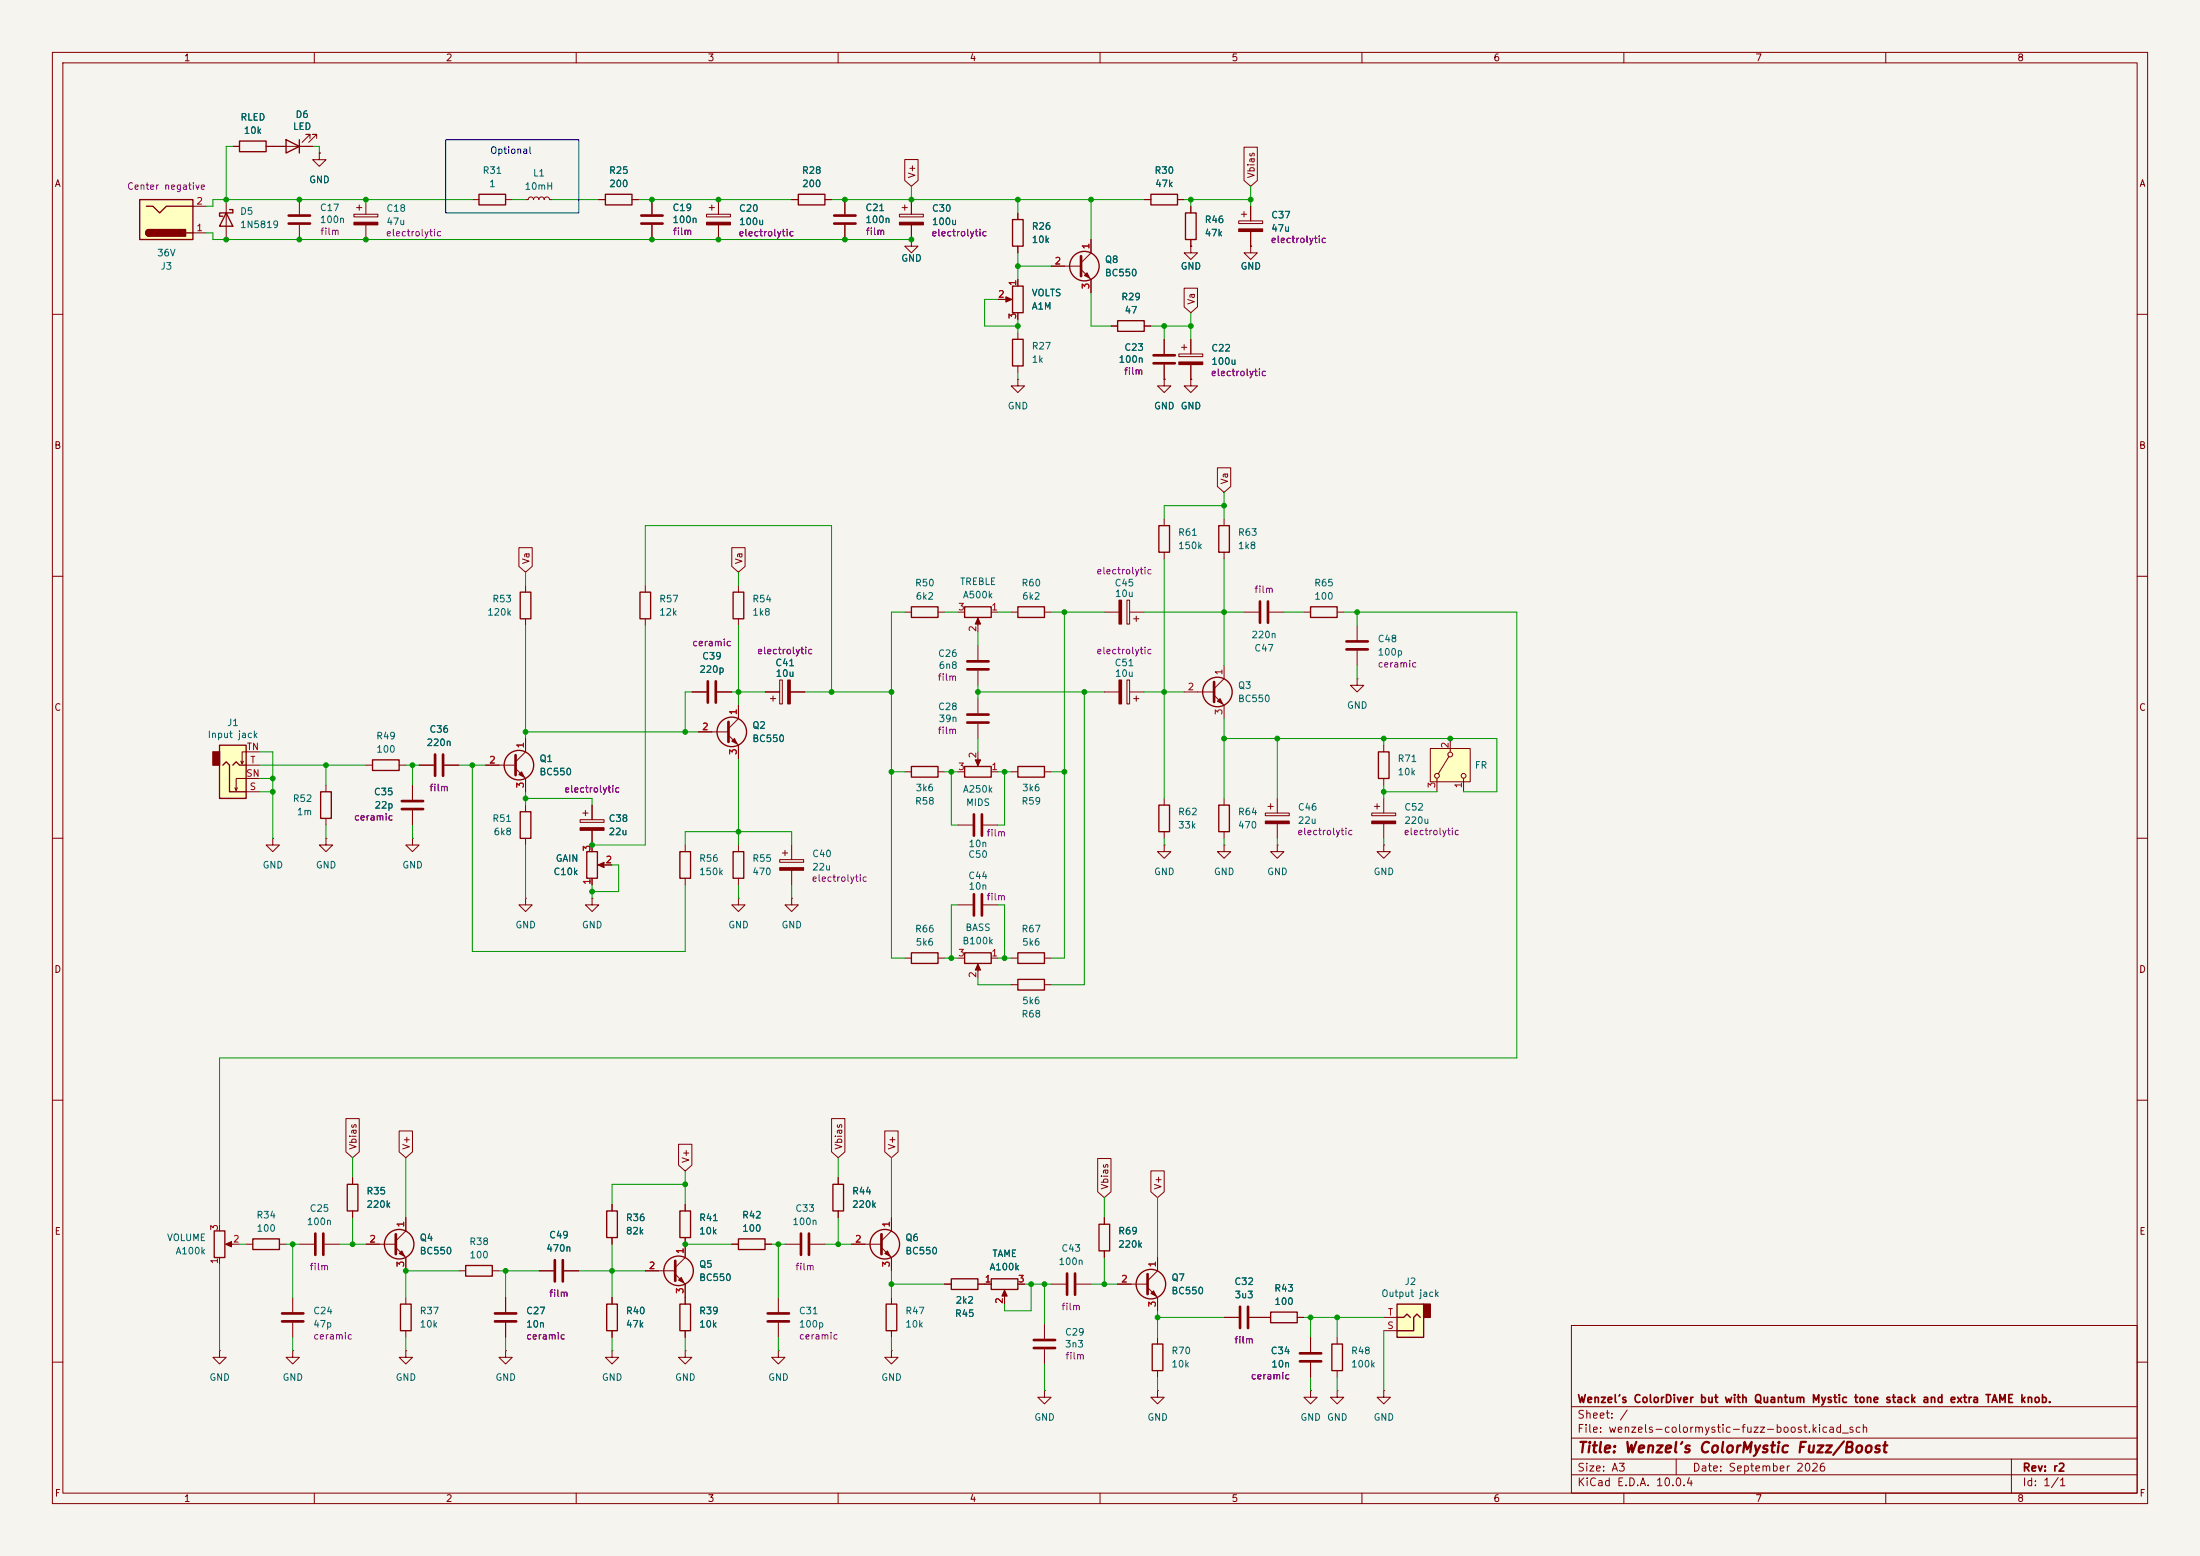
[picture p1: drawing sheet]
<svg xmlns="http://www.w3.org/2000/svg" width="420mm" height="297mm" viewBox="0 0 420 297" stroke-linecap="round" stroke-linejoin="round" font-family="sans-serif">
<path d="M0 0h420v297h-420z" fill="#f5f4ef" stroke="#f5f4ef" stroke-width=".19"/>
<g fill="none" stroke="#840000" stroke-width=".19">
<path d="M10 10h400v277h-400zM12 12h396v273h-396zM60 10v2M110 10v2M160 10v2M210 10v2M260 10v2M310 10v2M360 10v2M10 60h2M408 60h2M10 110h2"/>
<path d="M408 110h2M186.7 123.2v2.8M186.7 128v2.8M10 160h2M241.6 155.2h4.5v.5h-4.5zM242.1 153.9h1M242.6 153.4v1M243.8 152.4v2.8M243.8 157.2v2.8M408 160h2M10 210h2M408 210h2"/>
<path d="M300 253h108v32h-108zM10 260h2M300 278.5h108M300 274.5h108M300 268.5h108M320 278.5v3M384 278.5v6.5M408 260h2M60 285v2M110 285v2M160 285v2M210 285v2"/>
<path d="M260 285v2M300 281.5h108M310 285v2M360 285v2"/>
</g>
<path d="M184.7 126.2h4M184.7 127.8h4" fill="none" stroke="#840000" stroke-width=".51"/>
<path d="M241.6 156.7h4.5v.5h-4.5z" fill="#840000" stroke="#840000" stroke-width=".19"/>
<path d="M26.7 38.1h10.1v7.6h-10.1z" fill="#ffffc2"/>
<path d="M26.7 38.1h10.1v7.6h-10.1zM27.9 39.4h1.3l1.3 1.2 1.2-1.2h5.1M152.4 37.1h5.1v2h-5.1zM28.4 43.8a.64 .64 0 0 0-.6 .7 .64 .64 0 0 0 .6 .6M35.6 44.5h1.2" fill="none" stroke="#840000" stroke-width=".25"/>
<g fill="#840000" stroke="#840000" stroke-width=".25">
<path d="M28 44l.4-.2v1.3a.63 .63 0 0 1-.5-.4 .63 .63 0 0 1 .1-.7z"/>
<path d="M28.4 43.8h7v1.3h-7z"/>
</g>
<g fill="none" stroke="#840000" stroke-width=".19">
<path d="M36.8 39.4h2.6M124.5 38.1v2.8M151.1 38.1h1.3M157.5 38.1h1.2M36.8 44.5h2.6M124.5 42.9v2.8M259.1 119.4v2.8M186.7 133.4v2.7M186.7 138.2v2.8M259.1 129.5v1.3h1.2l-1.2 1.3-1.3-1.3h1.3M259.1 129.5h.1M259.1 124.2v2.8"/>
<path d="M96.5 247.6v2.8M96.5 252.5v2.8"/>
</g>
<path d="M122.4 41.1h4.1M122.4 42.7h4.1M184.7 136.4h4M184.7 137.9h4M257 122.4h4.1M257 124h4.1M94.5 250.7h4.1M94.5 252.2h4.1" fill="none" stroke="#840000" stroke-width=".51"/>
<path d="M266.7 248.9h5.1v6.4h-5.1z" fill="#ffffc2"/>
<path d="M271.8 248.9h1.2v2.6h-1.2z" fill="#840000" stroke="#840000" stroke-width=".25"/>
<g fill="none" stroke="#840000" stroke-width=".25">
<path d="M45.7 26.9h5.1v2.1h-5.1zM54.6 26.7l2.5 1.2-2.5 1.3zM57.1 26.7v2.5M91.4 37.1h5.1v2h-5.1zM115.6 37.1h5v2h-5zM43.2 40.6l1.2 2.6h-2.5zM43.8 40h.6v.6h-2.5v.7h.6M193.3 54.6h2v5.1h-2zM193.3 64.8h2v5.1h-2zM174 115.8h5.1v2.1h-5.1zM184.1 115.8h5.1v2.1h-5.1zM194.3 115.8h5.1v2.1h-5.1z"/>
<path d="M174 146.3h5.1v2h-5.1zM194.3 146.3h5.1v2h-5.1zM221.2 153.7h2.1v5.1h-2.1zM232.7 153.7h2v5.1h-2zM263.1 143.5h2.1v5.1h-2.1zM112 162.6h2v5h-2zM129.8 162.6h2v5h-2zM140 162.6h2v5h-2zM194.3 181.9h5.1v2h-5.1zM194.3 186.9h5.1v2.1h-5.1zM40.9 234.9h2v5.1h-2zM48.3 236.5h5v2h-5z"/>
<path d="M66.3 226.1h2v5h-2zM209.8 233.7h2v5.1h-2zM76.5 248.9h2v5.1h-2zM266.7 248.9h5.1v6.4h-5.1zM266.7 251.5h1.3l.6-.7 .6 .7M271.1 251.5l-.6-.7-.6 .7v2.5h-3.2"/>
<circle cx="232.4" cy="132.1" r="2.82"/>
<circle cx="76.2" cy="237.5" r="2.82"/>
</g>
<g fill="none" stroke="#840000" stroke-width=".19">
<path d="M43.2 38.1v7.6M44.4 27.9h1.3M50.8 27.9h8.9M59.2 26.4v-.7h-.8h.8l-1.5 1.5M60.5 26.4v-.7h-.8h.8l-1.6 1.5M68.1 39.6h1M68.6 39.1v1M69.8 38.1v2.8M90.2 38.1h1.2M96.5 38.1h1.3M100.3 38.1h.5l.2-.4 .3-.1 .4 .1 .2 .4 .1-.4 .4-.1 .3 .1 .2 .4 .1-.4 .4-.1 .3 .1 .2 .4 .1-.4 .4-.1 .4 .1 .1 .4h.5M114.3 38.1h1.3"/>
<path d="M120.6 38.1h1.3M135.4 39.6h1M135.9 39.1v1M137.2 38.1v2.8M161.3 38.1v2.8M172.2 39.6h1M172.7 39.1v1M174 38.1v2.8M67.6 40.9h4.5v.5h-4.5zM69.8 42.9v2.8M134.9 40.9h4.5v.5h-4.5zM137.2 42.9v2.8"/>
<path d="M161.3 42.9v2.8M171.7 40.9h4.6v.5h-4.6zM174 45.7v1.3h1.3l-1.3 1.3-1.3-1.3h1.3M174 45.7h.1M174 42.9v2.8M190.5 57.2h2.3M194.3 53.3v1.3M194.3 59.7v1.3M194.3 72.4v1.3h1.3l-1.3 1.2-1.3-1.2h1.3M194.3 72.4h.1M194.3 63.5v1.3M194.3 69.9v1.2"/>
<path d="M172.7 116.8h1.3M179.1 116.8h1.2M182.9 116.8h1.2M186.7 118.4v2.3M189.2 116.8h1.3M193 116.8h1.3M199.4 116.8h1.3M210.8 116.8h2.8M215.1 114.6h.5v4.5h-.5zM215.6 116.8h2.8M216.4 118.1h1M216.9 117.6v1"/>
<path d="M237.5 116.8h2.8M242.3 116.8h2.8M210.8 132.1h2.8M215.1 129.8h.5v4.6h-.5zM215.6 132.1h2.8M216.4 133.4h1M216.9 132.8v1.1M226.1 132.1h5.7M231.8 132.7l1.9 1.9v2.6M233.7 127v2.5l-1.9 1.9M172.7 147.3h1.3M179.1 147.3h1.2"/>
<path d="M193 147.3h1.3M199.4 147.3h1.3M222.2 152.4v1.3M222.2 158.8v1.2M233.7 152.4v1.3M233.7 158.8v1.2M261.9 155.2h4.5v.5h-4.5zM262.4 153.9h1M262.9 153.4v1M264.2 142.2v1.3M264.2 148.6v1.3M264.2 152.4v2.8"/>
<path d="M264.2 157.2v2.8M100.3 171.5v1.2h1.3l-1.3 1.3-1.2-1.3h1.2M100.3 171.5h.1M113 171.5v1.2h1.3l-1.3 1.3-1.2-1.3h1.2M113 171.5h.1M113 161.3v1.3M113 167.6v1.3M114.6 165.1h2.2M130.8 161.3v1.3M130.8 167.6v1.3M141 171.5v1.2h1.2l-1.2 1.3-1.3-1.3h1.3M141 171.5h.1"/>
<path d="M141 161.3v1.3M141 167.6v1.3M151.1 171.5v1.2h1.3l-1.3 1.3-1.2-1.3h1.2M151.1 171.5h.1M222.2 161.3v1.3h1.3l-1.3 1.2-1.2-1.2h1.2M222.2 161.3h.1M233.7 161.3v1.3h1.2l-1.2 1.2-1.3-1.2h1.3M233.7 161.3h.1M243.8 161.3v1.3h1.3l-1.3 1.2-1.2-1.2h1.2M243.8 161.3h.1M264.2 161.3v1.3h1.2l-1.2 1.2-1.3-1.2h1.3M264.2 161.3h.1"/>
<path d="M193 182.9h1.3M193 188h1.3M199.4 182.9h1.3M199.4 188h1.3M41.9 233.7v1.2M43.4 237.5h2.3M47 237.5h1.3M53.3 237.5h1.3M57.1 237.5h2.8M62 237.5h2.8M67.3 224.8v1.3M67.3 231.1v1.3"/>
<path d="M69.8 237.5h5.8M75.6 238.1l1.9 1.9v2.6M77.5 232.4v2.5l-1.9 2M210.8 232.4v1.3M210.8 238.8v1.2M41.9 257.8v1.3h1.3l-1.3 1.2-1.3-1.2h1.3M41.9 257.8h.1M41.9 240v1.3M55.9 257.8v1.3h1.2l-1.2 1.2-1.3-1.2h1.3M55.9 257.8h.1M55.9 247.6v2.8M55.9 252.5v2.8"/>
<path d="M77.5 257.8v1.3h1.2l-1.2 1.2-1.3-1.2h1.3M77.5 257.8h.1M77.5 247.6v1.3M77.5 254v1.3M96.5 257.8v1.3h1.3l-1.3 1.2-1.3-1.2h1.3M96.5 257.8h.1M264.2 254h2.5M264.2 251.5h2.5"/>
</g>
<g fill="#840000" stroke="#840000" stroke-width=".19">
<path d="M134.9 42.4h4.5v.5h-4.5z"/>
<path d="M76.2 239.3l.5-.5 .5 1z"/>
<path d="M67.6 42.4h4.5v.5h-4.5z"/>
<path d="M114.2 165.1l1.1-.5v1z"/>
<path d="M43.1 237.5l1.1-.5v1z"/>
<path d="M186.7 118l.5 1.1h-1z"/>
<path d="M192 56.6l1.2 .6-1.2 .5z"/>
<path d="M171.7 42.4h4.6v.5h-4.6z"/>
<path d="M261.9 156.7h4.5v.5h-4.5z"/>
<path d="M213.6 114.6h.5v4.5h-.5z"/>
<path d="M213.6 129.8h.5v4.6h-.5z"/>
<path d="M232.4 133.9l.5-.5 .5 1z"/>
</g>
<path d="M159.3 41.1h4M159.3 42.7h4M240.5 114.8v4.1M242.1 114.8v4.1M231.8 130.2v3.8M60.2 235.5v4M61.7 235.5v4M75.6 235.6v3.8M53.8 250.7h4.1M53.8 252.2h4.1" fill="none" stroke="#840000" stroke-width=".51"/>
<path d="M273 142.9h7.7v6.3h-7.7z" fill="#ffffc2"/>
<g fill="none" stroke="#840000" stroke-width=".19">
<path d="M57.1 38.1v2.8M61 29.2v1.3h1.2l-1.2 1.3-1.3-1.3h1.3M61 29.2h.1M218.4 38.1h1.3M224.8 38.1h1.3M227.3 39.4v1.2M238.8 39.4v2.8M57.1 42.9v2.8M194.3 40.6v1.3M194.3 47v1.3M200.7 50.8h5.7M206.4 51.4l1.9 1.9v2.6"/>
<path d="M208.3 45.7v2.6l-1.9 1.9M227.3 47v1.3h1.3l-1.3 1.2-1.2-1.2h1.2M227.3 47h.1M227.3 45.7v1.3M236.5 42.2h4.5v.5h-4.5zM237 40.9h1M237.5 40.4v1M238.8 47v1.3h1.2l-1.2 1.2-1.3-1.2h1.3M238.8 47h.1M238.8 44.2v2.8M212.1 62.2h1.3M218.4 62.2h1.3"/>
<path d="M222.2 72.4v1.3h1.3l-1.3 1.2-1.2-1.2h1.2M222.2 72.4h.1M222.2 64.8v2.8M222.2 69.6v2.8M225 67.6h4.6v.5h-4.6zM225.6 66.3h1M226.1 65.8v1M227.3 72.4v1.3h1.3l-1.3 1.2-1.2-1.2h1.2M227.3 72.4h.1M227.3 64.8v2.8M227.3 69.6v2.8M222.2 99.1v1.2"/>
<path d="M233.7 99.1v1.2M100.3 111.8v1.2M100.3 118.1v1.3M123.2 111.8v1.2M123.2 118.1v1.3M141 111.8v1.2M141 118.1v1.3M222.2 105.4v1.3M233.7 105.4v1.3M248.9 116.8h1.3M255.3 116.8h1.2M132.1 132.1h2.8"/>
<path d="M133.3 139.7h5.8M136.9 132.1h2.8M141 134.6v2.6l-1.9 1.9M146 132.1h2.8M147.1 133.4h1M147.6 132.8v1.1M148.8 129.8h.6v4.6h-.6zM150.9 132.1h2.8M69.8 146.1h1.3M76.2 146.1h1.3M78.7 149.9v2.8M78.7 154.7v2.8"/>
<path d="M80 146.1h2.8M84.8 146.1h2.8M92.7 146.1h5.7M98.4 146.7l1.9 1.9v2.5M100.3 141v2.5l-1.9 1.9M100.3 153.7v1.2M139.1 140.3l1.9 1.9v2.6M182.9 147.3h1.2M182.9 157.5h2.8M186.7 143.5v2.3M187.7 157.5h2.8M189.2 147.3h1.3"/>
<path d="M273 142.9h7.7v6.3h-7.7zM274.3 148.6v2.5M276.6 144.4l-2 3.3M276.9 141v2.5M279.4 148.6v2.5M78.7 160v1.3h1.3l-1.3 1.3-1.2-1.3h1.2M78.7 160h.1M100.3 160v1.3M148.8 164.1h4.6v.5h-4.6zM149.4 162.8h1M149.9 162.3v1M151.1 161.3v2.8"/>
<path d="M151.1 166.1v2.8M182.9 172.7h2.8M187.7 172.7h2.8M172.7 182.9h1.3M179.1 182.9h1.2M182.9 182.9h1.2M186.7 184.4v2.3M189.2 182.9h1.3M116.8 229.9v1.2M116.8 236.2v1.3M130.8 229.9v1.2M130.8 236.2v3.8l-1.9 1.9"/>
<path d="M162.6 237.5h5.7M168.3 238.1l1.9 1.9v2.6M170.2 232.4v2.5l-1.9 2M87.6 242.6h1.3M94 242.6h1.2M102.9 242.6h2.8M107.7 242.6h2.8M116.8 257.8v1.3h1.3l-1.3 1.2-1.2-1.2h1.2M116.8 257.8h.1M116.8 247.6v1.3M116.8 254v1.3M123.2 242.6h5.7"/>
<path d="M128.9 243.2l1.9 1.9v2.5M130.8 257.8v1.3h1.3l-1.3 1.2-1.3-1.2h1.3M130.8 257.8h.1M148.6 257.8v1.3h1.3l-1.3 1.2-1.3-1.2h1.3M148.6 257.8h.1M170.2 257.8v1.3h1.2l-1.2 1.2-1.3-1.2h1.3M170.2 257.8h.1M170.2 247.6v1.3M170.2 254v1.3M180.3 245.1h1.3M186.7 245.1h2.5M191.8 246.6v2.3"/>
<path d="M194.3 245.1h1.3M199.4 252.7v2.8M199.4 257.6v2.7M200.7 245.1h2.8M205.5 245.1h2.8M213.4 245.1h5.7M219.1 245.7l1.9 1.9v2.6M221 240v2.6l-1.9 1.9M221 255.3v1.2M233.7 251.5h2.8M238.5 251.5h4.1M247.6 251.5h1.3"/>
<path d="M250.2 255.3v2.8M255.3 255.3v1.2M199.4 265.4v1.3h1.3l-1.3 1.3-1.3-1.3h1.3M199.4 265.4h.1M221 265.4v1.3h1.2l-1.2 1.3-1.3-1.3h1.3M221 265.4h.1M221 261.6v1.3M250.2 265.4v1.3h1.3l-1.3 1.3-1.3-1.3h1.3M250.2 265.4h.1M250.2 260.1v2.8M255.3 265.4v1.3h1.2l-1.2 1.3-1.3-1.3h1.3M255.3 265.4h.1"/>
<path d="M255.3 261.6v1.3M264.2 265.4v1.3h1.2l-1.2 1.3-1.3-1.3h1.3M264.2 265.4h.1"/>
<circle cx="274.3" cy="148.1" r=".46"/>
<circle cx="276.9" cy="144" r=".46"/>
<circle cx="279.4" cy="148.1" r=".46"/>
</g>
<g fill="none" stroke="#840000" stroke-width=".25">
<path d="M219.7 37.1h5.1v2h-5.1zM193.3 41.9h2v5.1h-2zM226.3 40.6h2v5.1h-2zM213.4 61.2h5v2h-5zM99.3 113h2v5.1h-2zM122.2 113h2v5.1h-2zM140 113h2v5.1h-2zM221.2 100.3h2.1v5.1h-2.1zM232.7 100.3h2v5.1h-2zM250.2 115.8h5.1v2.1h-5.1zM71.1 145h5.1v2.1h-5.1zM99.3 154.9h2v5.1h-2z"/>
<path d="M184.1 146.3h5.1v2h-5.1zM174 181.9h5.1v2h-5.1zM184.1 181.9h5.1v2h-5.1zM115.8 231.1h2.1v5.1h-2.1zM129.8 231.1h2v5.1h-2zM88.9 241.6h5.1v2h-5.1zM115.8 248.9h2.1v5.1h-2.1zM169.2 248.9h2v5.1h-2zM181.6 244.1h5.1v2h-5.1zM189.2 244.1h5.1v2h-5.1zM220 256.5h2v5.1h-2zM242.6 250.4h5v2.1h-5z"/>
<path d="M254.3 256.5h2v5.1h-2z"/>
<circle cx="207" cy="50.8" r="2.82"/>
<circle cx="139.7" cy="139.7" r="2.82"/>
<circle cx="99.1" cy="146" r="2.82"/>
<circle cx="168.9" cy="237.5" r="2.82"/>
<circle cx="129.5" cy="242.6" r="2.82"/>
<circle cx="219.7" cy="245.1" r="2.82"/>
</g>
<g fill="none" stroke="#840000" stroke-width=".51">
<path d="M55.1 41.1h4.1M55.1 42.7h4.1M206.4 48.9v3.8M220.2 67.8h4.1M220.2 69.3h4.1M135.1 130v4.1M136.7 130v4.1M139.1 137.8v3.8M76.7 152.9h4.1M76.7 154.4h4.1M83.1 144v4.1M84.6 144v4.1"/>
<path d="M98.4 144.1v3.9M185.9 155.4v4.1M187.5 155.4v4.1M185.9 170.7v4.1M187.5 170.7v4.1M168.3 235.6v3.8M105.9 240.5v4.1M107.4 240.5v4.1M128.9 240.7v3.8M197.4 255.8h4M197.4 257.3h4M203.7 243.1v4"/>
<path d="M205.2 243.1v4M219.1 243.2v3.8M236.7 249.4v4.1M238.3 249.4v4.1M248.2 258.3h4M248.2 259.8h4"/>
</g>
<g fill="#840000" stroke="#840000" stroke-width=".19">
<path d="M186.2 145h1l-.5 1.2z"/>
<path d="M236.5 43.7h4.5v.5h-4.5z"/>
<path d="M207 52.6l.5-.5 .5 1z"/>
<path d="M225 69.1h4.6v.5h-4.6z"/>
<path d="M168.9 239.3l.5-.5 .5 1z"/>
<path d="M150.4 129.8h.5v4.6h-.5z"/>
<path d="M191.8 246.3l.5 1.1h-1z"/>
<path d="M219.7 246.9l.5-.5 .5 1z"/>
<path d="M186.7 184l.5 1.2h-1z"/>
<path d="M148.8 165.6h4.6v.5h-4.6z"/>
<path d="M129.5 244.3l.5-.5 .6 1.1z"/>
<path d="M139.7 141.5l.5-.5 .5 1z"/>
<path d="M99.1 147.8l.5-.5 .5 1z"/>
</g>
<path d="M41.9 142.2h5.1v10.2h-5.1z" fill="#ffffc2"/>
<path d="M40.6 143.5h1.3v2.6h-1.3z" fill="#840000" stroke="#840000" stroke-width=".25"/>
<path d="M41.9 142.2h5.1v10.2h-5.1zM42.5 146.1l.7-.7 .6 .7v5h3.2M44.4 146.1l.7-.7 .6 .7h1.3M61.2 151.1h2v5.1h-2zM141 236.5h5v2h-5zM159 226.1h2v5h-2zM129.8 248.9h2v5.1h-2z" fill="none" stroke="#840000" stroke-width=".25"/>
<g fill="none" stroke="#840000" stroke-width=".19">
<path d="M44.4 27.9h1.3M50.8 27.9h3.8M57.1 27.9h2.6M61 29.2h.1M114.3 38.1h1.3M120.6 38.1h1.3M124.5 38.1v2.8M137.2 38.1v2.8M151.1 38.1h1.3M157.5 38.1h1.2M161.3 38.1v2.8M172.7 30.5h2.6v3.9l-1.3 1.2-1.3-1.2z"/>
<path d="M174 38.1v2.8M218.4 38.1h1.3M224.8 38.1h1.3M227.3 39.4v1.2M237.5 28.1h2.5v6.3l-1.2 1.2-1.3-1.2zM238.8 39.4v2.8M124.5 42.9v2.8M137.2 42.9v2.8M161.3 42.9v2.8M174 45.7h.1M174 42.9v2.8M190.5 57.2h1.3"/>
<path d="M194.3 40.6v1.3M194.3 47v1.3M194.3 53.3v1.3M194.3 59.7v1.3M200.7 50.8h2.5M208.3 45.7v2.6M208.3 53.3v2.6M226.1 55h2.5v3.6l-1.3 1.1-1.2-1.1zM227.3 47h.1M227.3 45.7v1.3M238.8 47h.1M238.8 44.2v2.8"/>
<path d="M212.1 62.2h1.3M218.4 62.2h1.3M222.2 72.4h.1M222.2 64.8v2.8M222.2 69.6v2.8M227.3 72.4h.1M227.3 64.8v2.8M227.3 69.6v2.8M232.4 89.3h2.6v3.6l-1.3 1.1-1.3-1.1zM99.1 104.5h2.5v3.6l-1.3 1.1-1.2-1.1zM139.7 104.5h2.5v3.6l-1.2 1.1-1.3-1.1zM132.1 132.1h2.8"/>
<path d="M133.3 139.7h2.6M136.9 132.1h2.8M141 134.6v2.6M146 132.1h2.8M150.9 132.1h2.8M45.3 150.4l-.2 .5M46.5 145.3l-.3 .5M47 151.1h2.5M47 146.1h2.5M49.5 148.6h-4.4v2.3l-.3-.5M49.5 143.5h-3.3v2.3l-.2-.5M62.2 149.9v1.2"/>
<path d="M62.2 156.2v1.3M78.7 149.9v2.8M78.7 154.7v2.8M80 146.1h2.8M84.8 146.1h2.8M92.7 146.1h2.5M100.3 141v2.5M100.3 148.6v2.5M110.7 156.5h4.6v.5h-4.6zM111.3 155.2h1M111.8 154.7v1M113 153.7v2.8"/>
<path d="M113 158.5v4.1M141 142.2v2.6M52.1 160v1.3h1.2l-1.2 1.3-1.3-1.3h1.3M52.1 160h.1M62.2 160v1.3h1.3l-1.3 1.3-1.2-1.3h1.2M62.2 160h.1M113 167.6v1.3M115.6 165.1h1.2M66 213.5h2.6v6.4l-1.3 1.1-1.3-1.1zM76.2 215.9h2.5v4l-1.2 1.1-1.3-1.1zM129.5 218.4h2.6v4l-1.3 1.1-1.3-1.1zM158.7 213.5h2.6v6.4l-1.3 1.1-1.3-1.1z"/>
<path d="M168.9 215.9h2.6v4l-1.3 1.1-1.3-1.1zM67.3 224.8v1.3M67.3 231.1v1.3M69.8 237.5h2.6M77.5 232.4v2.5M116.8 229.9v1.2M116.8 236.2v1.3M130.8 229.9v1.2M130.8 236.2v3.8M139.7 237.5h1.3M146 237.5h1.3M149.9 237.5h2.8"/>
<path d="M154.7 237.5h2.8M160 224.8v1.3M160 231.1v1.3M162.6 237.5h2.5M170.2 232.4v2.5M209.5 221.1h2.6v6.4l-1.3 1.1-1.3-1.1zM210.8 232.4v1.3M210.8 238.8v1.2M219.7 223.5h2.6v4l-1.3 1.1-1.3-1.1zM77.5 240v2.6M96.5 247.6v2.8M96.5 252.5v2.8"/>
<path d="M102.9 242.6h2.8M107.7 242.6h2.8M116.8 247.6v1.3M116.8 254v1.3M123.2 242.6h2.5M130.8 245.1v3.8M130.8 254v1.3M148.6 247.6v2.8M148.6 252.5v2.8M170.2 240v2.6M180.3 245.1h1.3M186.7 245.1h2.5"/>
<path d="M191.8 247.6v1.3M194.3 245.1h1.3M213.4 245.1h2.5M221 240v2.6M221 247.6v2.6M233.7 251.5h2.8M238.5 251.5h4.1M247.6 251.5h1.3M250.2 255.3v2.8M250.2 260.1v2.8"/>
</g>
<path d="M110.7 158h4.6v.5h-4.6z" fill="#840000" stroke="#840000" stroke-width=".19"/>
<path d="M152.9 235.5v4M154.4 235.5v4M146.6 250.7h4M146.6 252.2h4" fill="none" stroke="#840000" stroke-width=".51"/>
<g fill="none" stroke="#009600" stroke-width=".19">
<path d="M44.4 27.9h-1.2v10.2M59.7 27.9h1.3v1.3M90.2 38.1h-49.6v1.3h-1.2M97.8 38.1h2.5M105.4 38.1h8.9M121.9 38.1h29.2M158.7 38.1h59.7M174 35.6v2.5M194.3 38.1v2.5M208.3 38.1v7.6M226.1 38.1h12.7M227.3 38.1v1.3"/>
<path d="M238.8 35.6v3.8M39.4 44.5h1.2v1.2h133.4M190.5 57.2h-2.5v5h6.3M194.3 48.3v5M194.3 50.8h6.4M208.3 55.9v6.3h3.8M227.3 59.7v5.1M194.3 61v2.5M194.3 71.1v1.3M219.7 62.2h7.6M222.2 62.2v2.6M233.7 96.5h-11.5v2.6"/>
<path d="M233.7 94v5.1M100.3 109.2v2.6M100.3 119.4v21.6M123.2 111.8v-11.5h35.5v31.8M123.2 119.4v41.9h-10.2M141 109.2v2.6M141 119.4v15.2M172.7 116.8h-2.5v66.1h2.5M180.3 116.8h2.6M190.5 116.8h2.5M200.7 116.8h10.1M203.2 116.8v66.1h-2.5"/>
<path d="M218.4 116.8h19.1M222.2 106.7v45.7M233.7 106.7v20.3M245.1 116.8h3.8M256.5 116.8h33.1v85.1h-247.7v31.8M259.1 116.8v2.6M100.3 139.7h33M132.1 132.1h-1.3v7.6M139.7 132.1h6.3M153.7 132.1h16.5M186.7 132.1h24.1M186.7 120.7v2.5"/>
<path d="M186.7 130.8v2.6M207 132.1v55.9h-6.3M218.4 132.1h7.7M233.7 137.2v15.2M259.1 127v2.5M49.5 151.1h2.6M49.5 146.1h20.3M49.5 143.5h2.6v16.5M49.5 148.6h2.6M62.2 146.1v3.8M62.2 157.5v2.5M77.5 146.1h2.5"/>
<path d="M78.7 146.1v3.8M78.7 157.5v2.5M87.6 146.1h5.1M90.2 146.1v35.5h40.6v-12.7M100.3 152.4h12.7v1.3M100.3 151.1v2.6M141 144.8v16.5M170.2 147.3h2.5M180.3 147.3h2.6M181.6 147.3v10.2h1.3M186.7 141v2.5M190.5 147.3h2.5"/>
<path d="M191.8 147.3v10.2h-1.3M200.7 147.3h2.5M233.7 141h52v10.1h-6.3M243.8 141v11.4M264.2 141v1.2M264.2 149.9v2.5M264.2 151.1h10.1M100.3 161.3v10.2M113 168.9v2.6M116.8 165.1h1.3v5.1h-5.1M130.8 161.3v-2.5h20.3v2.5M141 168.9v2.6"/>
<path d="M151.1 168.9v2.6M182.9 172.7h-1.3v10.2M190.5 172.7h1.3v10.2M222.2 160v1.3M233.7 160v1.3M243.8 160v1.3M264.2 160v1.3M180.3 182.9h2.6M186.7 186.7v1.3h6.3M190.5 182.9h2.5M45.7 237.5h1.3M54.6 237.5h2.5"/>
<path d="M55.9 237.5v10.1M64.8 237.5h5M67.3 221v3.8M67.3 232.4v5.1M77.5 221v11.4M116.8 237.5v10.1M130.8 237.5h8.9M130.8 223.5v6.4M130.8 226.1h-14v3.8M147.3 237.5h2.6M148.6 237.5v10.1M157.5 237.5h5.1"/>
<path d="M160 221v3.8M160 232.4v5.1M170.2 221v11.4M210.8 228.6v3.8M221 228.6v11.4M41.9 241.3v16.5M55.9 255.3v2.5M77.5 255.3v2.5M87.6 242.6h-10.1v5M95.2 242.6h7.7M96.5 242.6v5M96.5 255.3v2.5"/>
<path d="M110.5 242.6h12.7M116.8 255.3v2.5M130.8 255.3v2.5M148.6 255.3v2.5M170.2 242.6v5M170.2 255.3v2.5M170.2 245.1h10.1M195.6 245.1h5.1M196.8 245.1v5.1h-5v-1.3M199.4 245.1v7.6M208.3 245.1h5.1M210.8 240v5.1"/>
<path d="M221 251.5h12.7M221 250.2v5.1M248.9 251.5h15.3M250.2 251.5v3.8M255.3 251.5v3.8M264.2 254v11.4M199.4 260.3v5.1M221 262.9v2.5M250.2 262.9v2.5M255.3 262.9v2.5"/>
</g>
<path d="M85.1 26.7h25.4v13.9h-25.4z" fill="none" stroke="#0000c2" stroke-width=".19"/>
<g fill="#009600" stroke="#009600" stroke-width=".19">
<circle cx="222.2" cy="62.2" r=".46"/>
<circle cx="227.3" cy="38.1" r=".46"/>
<circle cx="238.8" cy="38.1" r=".46"/>
<circle cx="227.3" cy="62.2" r=".46"/>
<circle cx="233.7" cy="96.5" r=".46"/>
<circle cx="62.2" cy="146.1" r=".46"/>
<circle cx="52.1" cy="151.1" r=".46"/>
<circle cx="52.1" cy="148.6" r=".46"/>
<circle cx="90.2" cy="146.1" r=".46"/>
<circle cx="78.7" cy="146.1" r=".46"/>
<circle cx="57.1" cy="45.7" r=".46"/>
<circle cx="57.1" cy="38.1" r=".46"/>
<circle cx="69.8" cy="38.1" r=".46"/>
<circle cx="69.8" cy="45.7" r=".46"/>
<circle cx="43.2" cy="38.1" r=".46"/>
<circle cx="43.2" cy="45.7" r=".46"/>
<circle cx="124.5" cy="38.1" r=".46"/>
<circle cx="186.7" cy="132.1" r=".46"/>
<circle cx="170.2" cy="147.3" r=".46"/>
<circle cx="170.2" cy="132.1" r=".46"/>
<circle cx="158.7" cy="132.1" r=".46"/>
<circle cx="181.6" cy="147.3" r=".46"/>
<circle cx="207" cy="132.1" r=".46"/>
<circle cx="191.8" cy="147.3" r=".46"/>
<circle cx="174" cy="45.7" r=".46"/>
<circle cx="174" cy="38.1" r=".46"/>
<circle cx="194.3" cy="50.8" r=".46"/>
<circle cx="194.3" cy="62.2" r=".46"/>
<circle cx="208.3" cy="38.1" r=".46"/>
<circle cx="194.3" cy="38.1" r=".46"/>
<circle cx="161.3" cy="45.7" r=".46"/>
<circle cx="161.3" cy="38.1" r=".46"/>
<circle cx="137.2" cy="45.7" r=".46"/>
<circle cx="137.2" cy="38.1" r=".46"/>
<circle cx="124.5" cy="45.7" r=".46"/>
<circle cx="113" cy="161.3" r=".46"/>
<circle cx="100.3" cy="152.4" r=".46"/>
<circle cx="100.3" cy="139.7" r=".46"/>
<circle cx="113" cy="170.2" r=".46"/>
<circle cx="130.8" cy="226.1" r=".46"/>
<circle cx="130.8" cy="139.7" r=".46"/>
<circle cx="141" cy="158.8" r=".46"/>
<circle cx="148.6" cy="237.5" r=".46"/>
<circle cx="130.8" cy="237.5" r=".46"/>
<circle cx="141" cy="132.1" r=".46"/>
<circle cx="191.8" cy="182.9" r=".46"/>
<circle cx="181.6" cy="182.9" r=".46"/>
<circle cx="233.7" cy="141" r=".46"/>
<circle cx="203.2" cy="147.3" r=".46"/>
<circle cx="170.2" cy="245.1" r=".46"/>
<circle cx="196.8" cy="245.1" r=".46"/>
<circle cx="199.4" cy="245.1" r=".46"/>
<circle cx="160" cy="237.5" r=".46"/>
<circle cx="203.2" cy="116.8" r=".46"/>
<circle cx="259.1" cy="116.8" r=".46"/>
<circle cx="222.2" cy="132.1" r=".46"/>
<circle cx="233.7" cy="116.8" r=".46"/>
<circle cx="264.2" cy="151.1" r=".46"/>
<circle cx="243.8" cy="141" r=".46"/>
<circle cx="276.9" cy="141" r=".46"/>
<circle cx="264.2" cy="141" r=".46"/>
<circle cx="55.9" cy="237.5" r=".46"/>
<circle cx="77.5" cy="242.6" r=".46"/>
<circle cx="67.3" cy="237.5" r=".46"/>
<circle cx="96.5" cy="242.6" r=".46"/>
<circle cx="116.8" cy="242.6" r=".46"/>
<circle cx="221" cy="251.5" r=".46"/>
<circle cx="210.8" cy="245.1" r=".46"/>
<circle cx="255.3" cy="251.5" r=".46"/>
<circle cx="250.2" cy="251.5" r=".46"/>
</g>
<text font-size="2" fill="#840000" x="301" y="277.8">Title: Wenzel’s ColorMystic Fuzz/Boost</text>
<g font-size="1.5" fill="#840000">
<text x="301" y="268.1">Wenzel’s ColorDiver but with Quantum Mystic tone stack and extra TAME knob.</text>
<text x="301" y="273.8">File: wenzels-colormystic-fuzz-boost.kicad_sch</text>
<text x="301" y="271.1">Sheet: /</text>
<text x="301" y="281.2">Size: A3</text>
<text x="323" y="281.2">Date: September 2026</text>
<text x="386" y="281.2">Rev: r2</text>
<text x="301" y="284">KiCad E.D.A. 10.0.4</text>
<text x="386" y="284">Id: 1/1</text>
</g>
<g font-size="1.3" fill="#840000">
<text x="35" y="12">1</text>
<text x="85" y="12">2</text>
<text x="135" y="12">3</text>
<text x="185" y="12">4</text>
<text x="235" y="12">5</text>
<text x="285" y="12">6</text>
<text x="335" y="12">7</text>
<text x="385" y="12">8</text>
<text x="10.3" y="36">A</text>
<text x="175.1" y="34.1" transform="rotate(-90 175.1 34.1)">V+</text>
<text x="239.8" y="34.1" transform="rotate(-90 239.8 34.1)">Vbias</text>
<text x="408.3" y="36">A</text>
<text x="228.4" y="58.3" transform="rotate(-90 228.4 58.3)">Va</text>
<text x="10.3" y="86">B</text>
<text x="408.2" y="86">B</text>
<text x="234.7" y="92.6" transform="rotate(-90 234.7 92.6)">Va</text>
<text x="101.4" y="107.8" transform="rotate(-90 101.4 107.8)">Va</text>
<text x="142" y="107.8" transform="rotate(-90 142 107.8)">Va</text>
<text x="10.3" y="136">C</text>
<text x="408.2" y="136">C</text>
<text x="10.3" y="186">D</text>
<text x="408.2" y="186">D</text>
<text x="68.4" y="219.6" transform="rotate(-90 68.4 219.6)">Vbias</text>
<text x="78.5" y="219.6" transform="rotate(-90 78.5 219.6)">V+</text>
<text x="161.1" y="219.6" transform="rotate(-90 161.1 219.6)">Vbias</text>
<text x="171.2" y="219.6" transform="rotate(-90 171.2 219.6)">V+</text>
<text x="131.9" y="222.1" transform="rotate(-90 131.9 222.1)">V+</text>
<text x="211.9" y="227.2" transform="rotate(-90 211.9 227.2)">Vbias</text>
<text x="222" y="227.2" transform="rotate(-90 222 227.2)">V+</text>
<text x="10.3" y="236">E</text>
<text x="408.3" y="236">E</text>
<text x="10.3" y="286">F</text>
<text x="35" y="287">1</text>
<text x="85" y="287">2</text>
<text x="135" y="287">3</text>
<text x="185" y="287">4</text>
<text x="235" y="287">5</text>
<text x="285" y="287">6</text>
<text x="335" y="287">7</text>
<text x="385" y="287">8</text>
<text x="408.3" y="286">F</text>
</g>
<g font-size="1.3" fill="#006464">
<text x="45.8" y="23.3">RLED</text>
<text x="56.3" y="22.8">D6</text>
<text x="46.4" y="25.9">10k</text>
<text x="55.8" y="25.1">LED</text>
<text x="58.9" y="35.3">GND</text>
<text x="92" y="33.5">R31</text>
<text x="101.6" y="34">L1</text>
<text x="116.2" y="33.5">R25</text>
<text x="153" y="33.5">R28</text>
<text x="220.3" y="33.5">R30</text>
<text x="45.7" y="41.3">D5</text>
<text x="61" y="40.6">C17</text>
<text x="73.7" y="40.7">C18</text>
<text x="93.3" y="36">1</text>
<text x="100" y="36.5">10mH</text>
<text x="116.2" y="36">200</text>
<text x="128.3" y="40.6">C19</text>
<text x="141" y="40.7">C20</text>
<text x="153" y="36">200</text>
<text x="165.1" y="40.6">C21</text>
<text x="177.8" y="40.7">C30</text>
<text x="220.4" y="36">47k</text>
<text x="242.6" y="42">C37</text>
<text x="45.7" y="43.8">1N5819</text>
<text x="61" y="42.9">100n</text>
<text x="73.7" y="43.3">47u</text>
<text x="128.3" y="42.9">100n</text>
<text x="141" y="43.3">100u</text>
<text x="165.1" y="42.9">100n</text>
<text x="177.8" y="43.3">100u</text>
<text x="196.9" y="46.7">10k</text>
<text x="196.9" y="44.2">R26</text>
<text x="229.9" y="45.4">47k</text>
<text x="229.9" y="42.9">R46</text>
<text x="242.6" y="44.5">47u</text>
<text x="29.9" y="49.2">36V</text>
<text x="30.6" y="51.8">J3</text>
<text x="172" y="50.2">GND</text>
<text x="210.8" y="53">BC550</text>
<text x="210.8" y="50.5">Q8</text>
<text x="225.3" y="51.8">GND</text>
<text x="236.7" y="51.8">GND</text>
<text x="196.9" y="56.9">VOLTS</text>
<text x="196.9" y="59.4">A1M</text>
<text x="214" y="57.6">R29</text>
<text x="214.6" y="60.2">47</text>
<text x="196.9" y="67">R27</text>
<text x="196.9" y="69.6">1k</text>
<text x="213.4" y="69.6">100n</text>
<text x="214.5" y="67.3">C23</text>
<text x="231.1" y="69.9">100u</text>
<text x="231.1" y="67.4">C22</text>
<text x="192.3" y="78.4">GND</text>
<text x="220.2" y="78.4">GND</text>
<text x="225.3" y="78.4">GND</text>
<text x="224.8" y="102.6">R61</text>
<text x="224.8" y="105.1">150k</text>
<text x="236.2" y="105.1">1k8</text>
<text x="236.2" y="102.6">R63</text>
<text x="174.6" y="112.2">R50</text>
<text x="183.2" y="112">TREBLE</text>
<text x="194.9" y="112.2">R60</text>
<text x="212.7" y="112.2">C45</text>
<text x="250.8" y="112.2">R65</text>
<text x="92.9" y="117.8">120k</text>
<text x="93.9" y="115.3">R53</text>
<text x="125.7" y="117.8">12k</text>
<text x="125.7" y="115.3">R57</text>
<text x="143.5" y="117.8">1k8</text>
<text x="143.5" y="115.3">R54</text>
<text x="174.7" y="114.8">6k2</text>
<text x="183.7" y="114.5">A500k</text>
<text x="195" y="114.8">6k2</text>
<text x="212.7" y="114.3">10u</text>
<text x="250.8" y="114.8">100</text>
<text x="179" y="125.7">C26</text>
<text x="238.8" y="122.1">220n</text>
<text x="239.4" y="124.7">C47</text>
<text x="262.9" y="125.4">100p</text>
<text x="262.9" y="122.9">C48</text>
<text x="133.4" y="128.7">220p</text>
<text x="133.9" y="126.2">C39</text>
<text x="147.9" y="127.5">C41</text>
<text x="148" y="129.5">10u</text>
<text x="179.1" y="128">6n8</text>
<text x="212.7" y="127.5">C51</text>
<text x="212.7" y="129.5">10u</text>
<text x="236.2" y="131.8">Q3</text>
<text x="179" y="135.8">C28</text>
<text x="236.2" y="134.3">BC550</text>
<text x="257" y="135.6">GND</text>
<text x="39.5" y="141.2">Input jack</text>
<text x="43.3" y="138.9">J1</text>
<text x="71.7" y="141.4">R49</text>
<text x="71.7" y="144">100</text>
<text x="81.3" y="142.7">220n</text>
<text x="81.9" y="140.2">C36</text>
<text x="143.5" y="141.9">BC550</text>
<text x="143.5" y="139.4">Q2</text>
<text x="179.1" y="138.1">39n</text>
<text x="102.9" y="148.3">BC550</text>
<text x="102.9" y="145.8">Q1</text>
<text x="266.7" y="148.3">10k</text>
<text x="266.7" y="145.8">R71</text>
<text x="281.4" y="147">FR</text>
<text x="55.8" y="153.4">R52</text>
<text x="56.6" y="155.9">1m</text>
<text x="71.3" y="152.1">C35</text>
<text x="71.4" y="154.6">22p</text>
<text x="174.6" y="153.9">R58</text>
<text x="174.7" y="151.3">3k6</text>
<text x="183.7" y="151.6">A250k</text>
<text x="184.3" y="154.1">MIDS</text>
<text x="194.9" y="153.9">R59</text>
<text x="195" y="151.3">3k6</text>
<text x="224.8" y="155.9">R62</text>
<text x="236.2" y="155.9">R64</text>
<text x="247.7" y="155">C46</text>
<text x="268" y="155">C52</text>
<text x="93.9" y="157.2">R51</text>
<text x="94.1" y="159.7">6k8</text>
<text x="116.1" y="157.2">C38</text>
<text x="116.1" y="159.7">22u</text>
<text x="224.8" y="158.5">33k</text>
<text x="236.2" y="158.5">470</text>
<text x="247.7" y="157.6">22u</text>
<text x="268" y="157.6">220u</text>
<text x="50" y="166.1">GND</text>
<text x="60.2" y="166.1">GND</text>
<text x="76.7" y="166.1">GND</text>
<text x="105.6" y="167.3">C10k</text>
<text x="106" y="164.8">GAIN</text>
<text x="133.4" y="164.8">R56</text>
<text x="133.4" y="167.3">150k</text>
<text x="143.5" y="167.3">470</text>
<text x="143.5" y="164.8">R55</text>
<text x="154.9" y="163.9">C40</text>
<text x="154.9" y="166.5">22u</text>
<text x="184.7" y="164">C50</text>
<text x="184.8" y="162">10n</text>
<text x="220.2" y="167.3">GND</text>
<text x="231.6" y="167.3">GND</text>
<text x="241.8" y="167.3">GND</text>
<text x="262.1" y="167.3">GND</text>
<text x="184.7" y="168.1">C44</text>
<text x="184.8" y="170.1">10n</text>
<text x="98.3" y="177.5">GND</text>
<text x="111" y="177.5">GND</text>
<text x="138.9" y="177.5">GND</text>
<text x="149.1" y="177.5">GND</text>
<text x="174.6" y="178.3">R66</text>
<text x="184.2" y="178">BASS</text>
<text x="194.9" y="178.3">R67</text>
<text x="174.7" y="180.8">5k6</text>
<text x="183.6" y="180.5">B100k</text>
<text x="195" y="180.8">5k6</text>
<text x="195" y="192">5k6</text>
<text x="194.9" y="194.5">R68</text>
<text x="48.9" y="232.9">R34</text>
<text x="59" y="231.6">C25</text>
<text x="69.9" y="228.3">R35</text>
<text x="69.9" y="230.8">220k</text>
<text x="119.4" y="233.4">R36</text>
<text x="133.4" y="233.4">R41</text>
<text x="141.6" y="232.9">R42</text>
<text x="151.7" y="231.6">C33</text>
<text x="162.6" y="228.3">R44</text>
<text x="162.6" y="230.8">220k</text>
<text x="31.8" y="237.2">VOLUME</text>
<text x="33.4" y="239.7">A100k</text>
<text x="48.9" y="235.4">100</text>
<text x="58.5" y="234.1">100n</text>
<text x="80" y="239.7">BC550</text>
<text x="80" y="237.2">Q4</text>
<text x="89.5" y="238">R38</text>
<text x="104.2" y="239.2">470n</text>
<text x="104.7" y="236.7">C49</text>
<text x="119.4" y="235.9">82k</text>
<text x="133.4" y="235.9">10k</text>
<text x="141.6" y="235.4">100</text>
<text x="151.2" y="234.1">100n</text>
<text x="172.7" y="239.7">BC550</text>
<text x="172.7" y="237.2">Q6</text>
<text x="202.5" y="239.2">C43</text>
<text x="213.4" y="235.9">R69</text>
<text x="213.4" y="238.5">220k</text>
<text x="89.5" y="240.5">100</text>
<text x="133.4" y="244.8">BC550</text>
<text x="133.4" y="242.3">Q5</text>
<text x="188.8" y="242.8">A100k</text>
<text x="189.3" y="240.2">TAME</text>
<text x="202" y="241.8">100n</text>
<text x="223.5" y="244.8">Q7</text>
<text x="235.5" y="245.6">C32</text>
<text x="268" y="245.6">J2</text>
<text x="59.7" y="251.2">C24</text>
<text x="80" y="251.2">R37</text>
<text x="100.3" y="251.2">C27</text>
<text x="119.4" y="251.2">R40</text>
<text x="133.4" y="251.2">R39</text>
<text x="152.4" y="251.2">C31</text>
<text x="172.7" y="251.2">R47</text>
<text x="182.2" y="251.7">R45</text>
<text x="182.3" y="249.1">2k2</text>
<text x="223.5" y="247.4">BC550</text>
<text x="235.6" y="248.1">3u3</text>
<text x="243.2" y="246.8">R43</text>
<text x="243.2" y="249.4">100</text>
<text x="263.6" y="247.9">Output jack</text>
<text x="59.7" y="253.7">47p</text>
<text x="80" y="253.7">10k</text>
<text x="100.3" y="253.7">10n</text>
<text x="119.4" y="253.7">47k</text>
<text x="133.4" y="253.7">10k</text>
<text x="152.4" y="253.7">100p</text>
<text x="172.7" y="253.7">10k</text>
<text x="203.2" y="255.2">C29</text>
<text x="203.2" y="257.5">3n3</text>
<text x="39.9" y="263.9">GND</text>
<text x="53.8" y="263.9">GND</text>
<text x="75.4" y="263.9">GND</text>
<text x="94.5" y="263.9">GND</text>
<text x="114.8" y="263.9">GND</text>
<text x="128.8" y="263.9">GND</text>
<text x="146.6" y="263.9">GND</text>
<text x="168.1" y="263.9">GND</text>
<text x="223.5" y="261.3">10k</text>
<text x="223.5" y="258.8">R70</text>
<text x="242.5" y="258.8">C34</text>
<text x="242.6" y="261.3">10n</text>
<text x="257.8" y="258.8">R48</text>
<text x="257.8" y="261.3">100k</text>
<text x="197.4" y="271.5">GND</text>
<text x="218.9" y="271.5">GND</text>
<text x="248.2" y="271.5">GND</text>
<text x="253.2" y="271.5">GND</text>
<text x="262.1" y="271.5">GND</text>
</g>
<text font-size="1.3" fill="#0000c2" x="93.5" y="29.7">Optional</text>
<g font-size="1.3" fill="#840084">
<text x="24.1" y="36.5">Center negative</text>
<text x="61" y="45.2">film</text>
<text x="73.6" y="45.4">electrolytic</text>
<text x="128.4" y="45.2">film</text>
<text x="140.9" y="45.4">electrolytic</text>
<text x="165.2" y="45.2">film</text>
<text x="177.7" y="45.4">electrolytic</text>
<text x="242.5" y="46.7">electrolytic</text>
<text x="214.5" y="71.8">film</text>
<text x="231.1" y="72.1">electrolytic</text>
<text x="209.2" y="109.9">electrolytic</text>
<text x="239.4" y="113.5">film</text>
<text x="132" y="123.7">ceramic</text>
<text x="144.4" y="125.2">electrolytic</text>
<text x="209.2" y="125.2">electrolytic</text>
<text x="178.9" y="130.3">film</text>
<text x="262.9" y="127.7">ceramic</text>
<text x="178.9" y="140.4">film</text>
<text x="81.9" y="151.3">film</text>
<text x="107.6" y="151.6">electrolytic</text>
<text x="67.5" y="156.9">ceramic</text>
<text x="188.2" y="160">film</text>
<text x="247.6" y="159.7">electrolytic</text>
<text x="267.9" y="159.7">electrolytic</text>
<text x="154.9" y="168.6">electrolytic</text>
<text x="188.2" y="172.2">film</text>
<text x="59" y="242.8">film</text>
<text x="151.7" y="242.8">film</text>
<text x="104.7" y="247.9">film</text>
<text x="202.5" y="250.4">film</text>
<text x="59.7" y="256">ceramic</text>
<text x="100.3" y="256">ceramic</text>
<text x="152.4" y="256">ceramic</text>
<text x="235.5" y="256.7">film</text>
<text x="203.3" y="259.8">film</text>
<text x="238.7" y="263.6">ceramic</text>
</g>
<g font-size="1.3" fill="#a90000">
<text x="37.4" y="39.3">2</text>
<text x="37.4" y="44.4">1</text>
<text x="208.3" y="47.7" transform="rotate(-90 208.3 47.7)">1</text>
<text x="201.2" y="50.8">2</text>
<text x="190.4" y="57.1">2</text>
<text x="194.3" y="54.7" transform="rotate(-90 194.3 54.7)">1</text>
<text x="208.3" y="55.3" transform="rotate(-90 208.3 55.3)">3</text>
<text x="194.3" y="61" transform="rotate(-90 194.3 61)">3</text>
<text x="182.8" y="116.8">3</text>
<text x="189.2" y="116.8">1</text>
<text x="186.7" y="120.7" transform="rotate(-90 186.7 120.7)">2</text>
<text x="233.7" y="129" transform="rotate(-90 233.7 129)">1</text>
<text x="140.9" y="136.6" transform="rotate(-90 140.9 136.6)">1</text>
<text x="226.6" y="132.1">2</text>
<text x="233.7" y="136.6" transform="rotate(-90 233.7 136.6)">3</text>
<text x="47" y="143.5">TN</text>
<text x="100.3" y="142.9" transform="rotate(-90 100.3 142.9)">1</text>
<text x="133.9" y="139.7">2</text>
<text x="276.8" y="142.9" transform="rotate(-90 276.8 142.9)">2</text>
<text x="46.9" y="148.6">SN</text>
<text x="47.7" y="146">T</text>
<text x="93.3" y="146">2</text>
<text x="140.9" y="144.2" transform="rotate(-90 140.9 144.2)">3</text>
<text x="182.8" y="147.3">3</text>
<text x="186.7" y="144.9" transform="rotate(-90 186.7 144.9)">2</text>
<text x="189.2" y="147.3">1</text>
<text x="47.6" y="151.1">S</text>
<text x="100.3" y="150.6" transform="rotate(-90 100.3 150.6)">3</text>
<text x="274.3" y="150.6" transform="rotate(-90 274.3 150.6)">3</text>
<text x="279.4" y="150.6" transform="rotate(-90 279.4 150.6)">1</text>
<text x="113" y="162.6" transform="rotate(-90 113 162.6)">3</text>
<text x="115.5" y="165.1">2</text>
<text x="113" y="169" transform="rotate(-90 113 169)">1</text>
<text x="182.8" y="182.9">3</text>
<text x="189.2" y="182.9">1</text>
<text x="186.7" y="186.8" transform="rotate(-90 186.7 186.8)">2</text>
<text x="41.9" y="235" transform="rotate(-90 41.9 235)">3</text>
<text x="44.4" y="237.5">2</text>
<text x="70.4" y="237.5">2</text>
<text x="77.4" y="234.4" transform="rotate(-90 77.4 234.4)">1</text>
<text x="130.8" y="239.5" transform="rotate(-90 130.8 239.5)">1</text>
<text x="163.1" y="237.5">2</text>
<text x="170.2" y="234.4" transform="rotate(-90 170.2 234.4)">1</text>
<text x="41.9" y="241.4" transform="rotate(-90 41.9 241.4)">1</text>
<text x="77.4" y="242" transform="rotate(-90 77.4 242)">3</text>
<text x="123.8" y="242.5">2</text>
<text x="170.2" y="242" transform="rotate(-90 170.2 242)">3</text>
<text x="187.9" y="245.1">1</text>
<text x="194.2" y="245.1">3</text>
<text x="213.9" y="245.1">2</text>
<text x="221" y="242" transform="rotate(-90 221 242)">1</text>
<text x="130.8" y="247.1" transform="rotate(-90 130.8 247.1)">3</text>
<text x="191.7" y="249" transform="rotate(-90 191.7 249)">2</text>
<text x="221" y="249.6" transform="rotate(-90 221 249.6)">3</text>
<text x="264.8" y="251.4">T</text>
<text x="264.7" y="254">S</text>
</g>
</svg>
